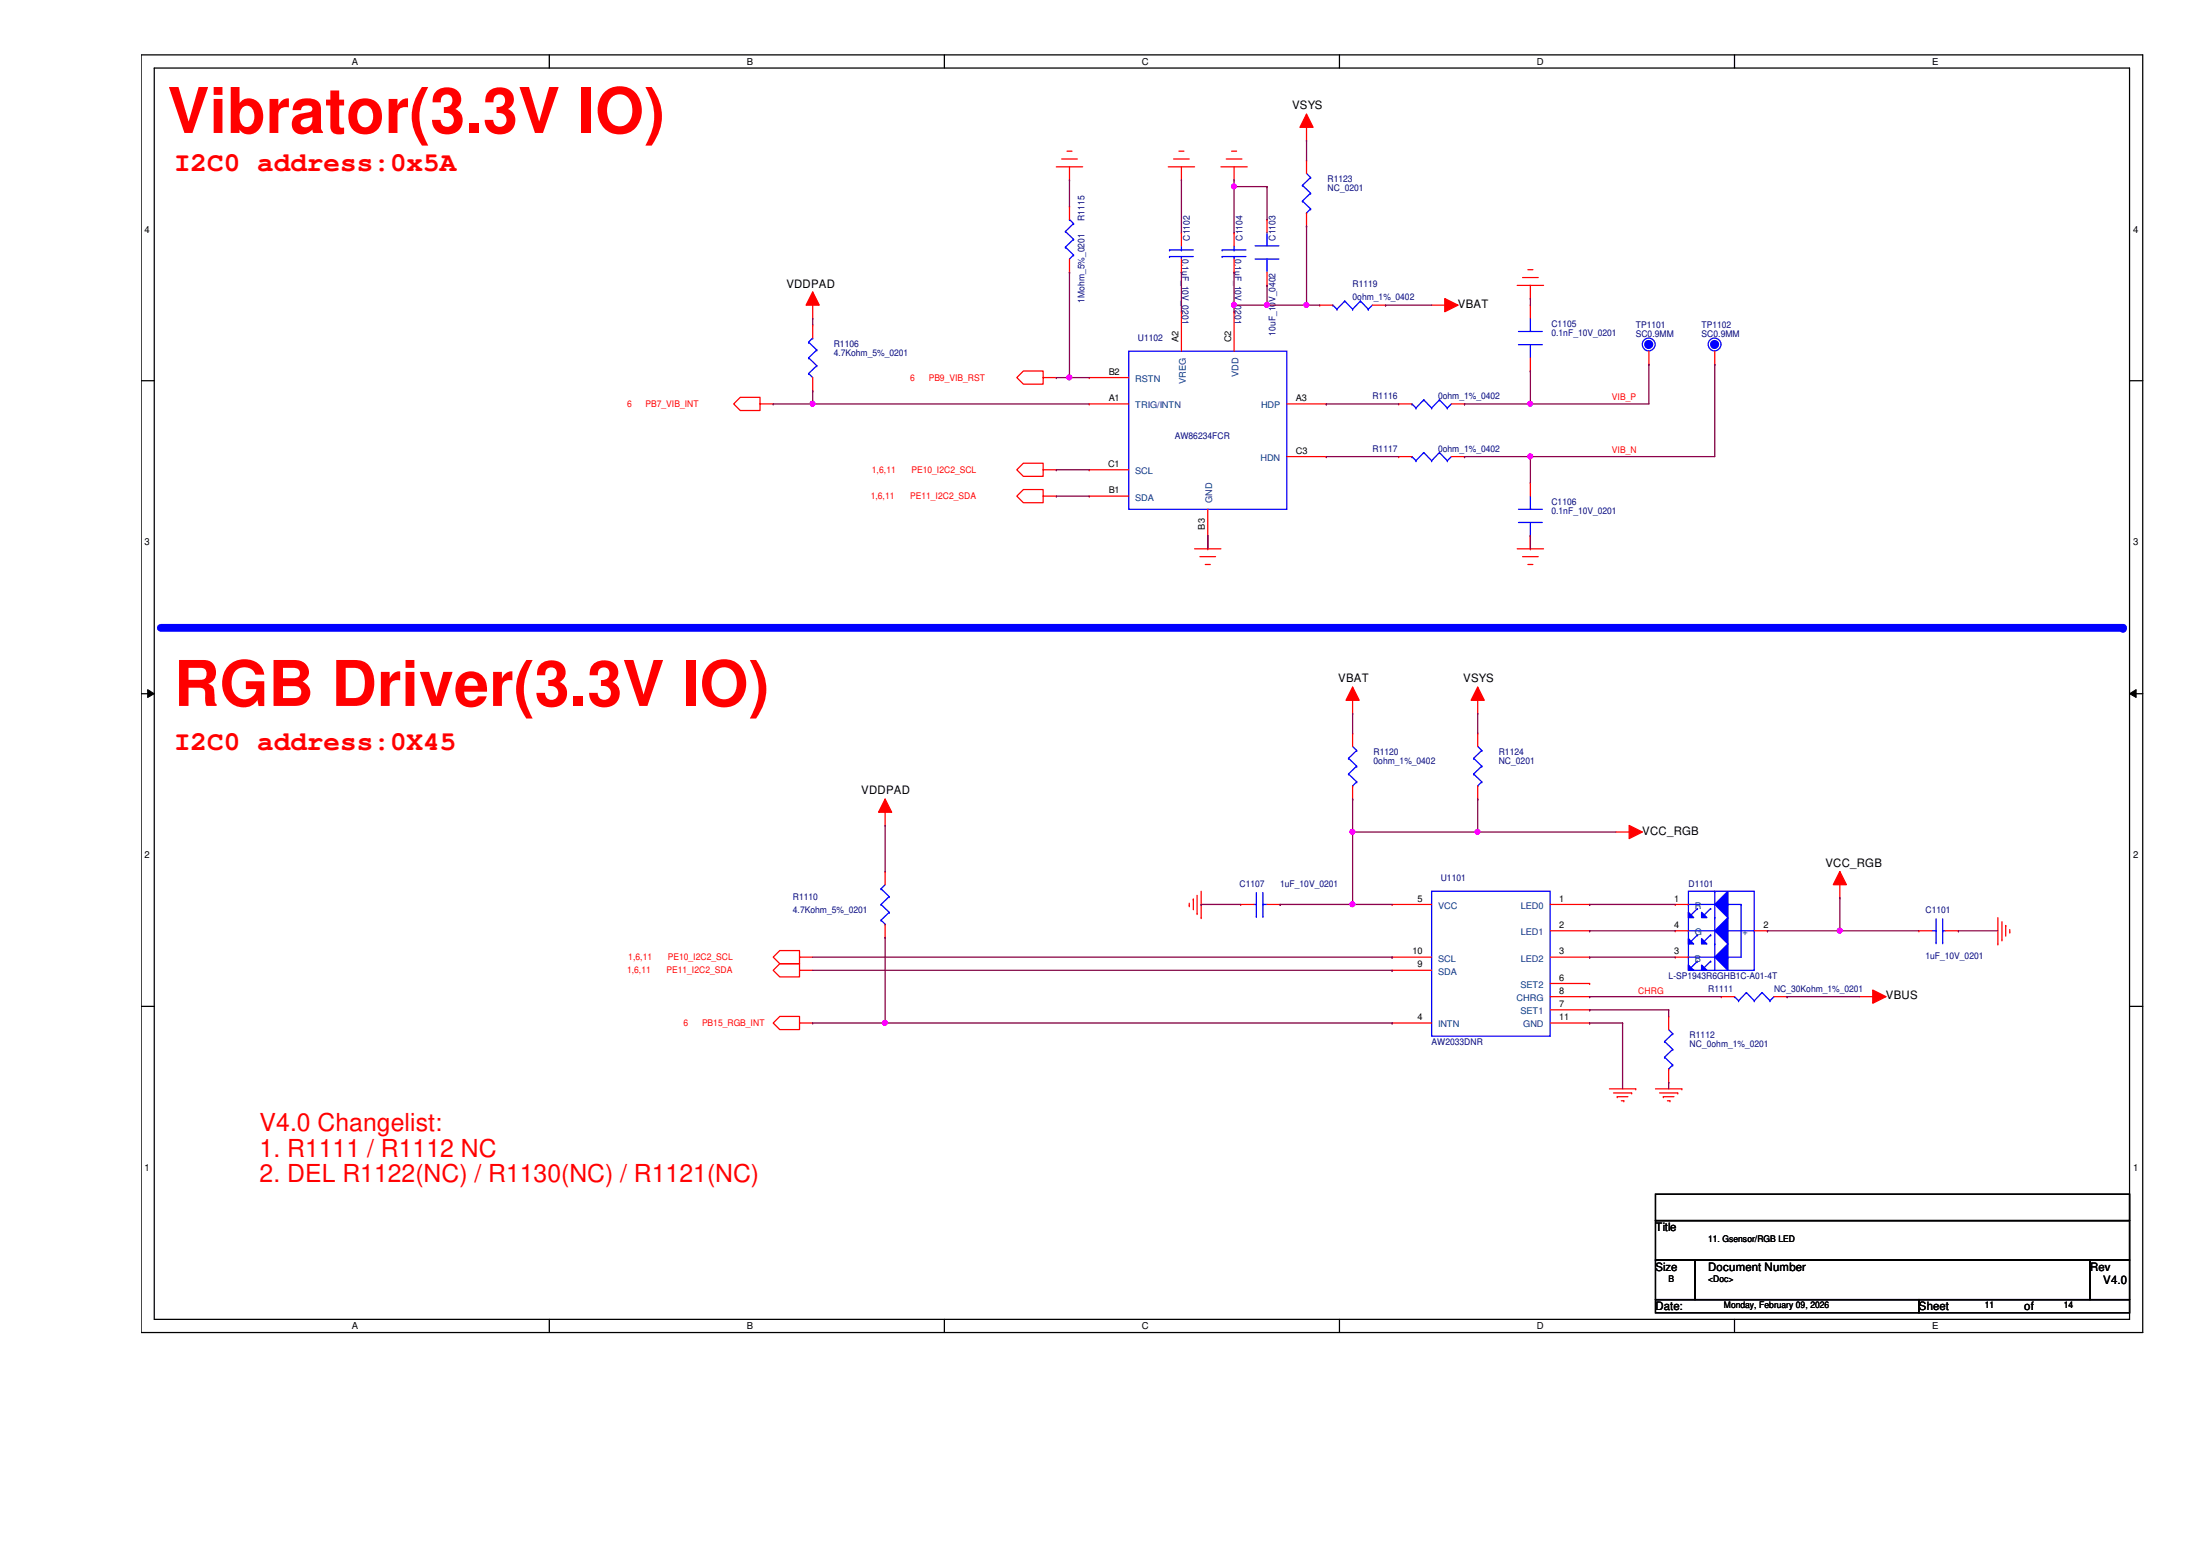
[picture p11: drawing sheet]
<svg xmlns="http://www.w3.org/2000/svg" width="297mm" height="210mm" viewBox="0 0 297 210" stroke-linecap="round" stroke-linejoin="round" font-family="sans-serif">
<path d="M19.1 7.4h270.2v172.5h-270.2zM20.8 9.2h266.7v168.9h-266.7z" fill="none" stroke="#000" stroke-width=".17"/>
<g fill="#fff">
<path d="M47.5 7.6h.8v1.4h-.8z"/>
<path d="M47.5 178.3h.8v1.4h-.8z"/>
</g>
<path d="M74.2 7.4v1.8M74.2 178.1v1.8" fill="none" stroke="#000" stroke-width=".17"/>
<g fill="#fff">
<path d="M100.8 7.6h.8v1.4h-.8z"/>
<path d="M100.8 178.3h.8v1.4h-.8z"/>
</g>
<path d="M127.5 7.4v1.8M127.5 178.1v1.8" fill="none" stroke="#000" stroke-width=".17"/>
<g fill="#fff">
<path d="M154.2 7.6h.9v1.4h-.9z"/>
<path d="M154.2 178.3h.9v1.4h-.9z"/>
</g>
<path d="M180.8 7.4v1.8M180.8 178.1v1.8" fill="none" stroke="#000" stroke-width=".17"/>
<g fill="#fff">
<path d="M207.5 7.6h.9v1.4h-.9z"/>
<path d="M207.5 178.3h.9v1.4h-.9z"/>
</g>
<path d="M234.2 7.4v1.8M234.2 178.1v1.8" fill="none" stroke="#000" stroke-width=".17"/>
<g fill="#fff">
<path d="M260.9 7.6h.8v1.4h-.8z"/>
<path d="M260.9 178.3h.8v1.4h-.8z"/>
<path d="M19.5 30.3h.7v1.4h-.7z"/>
<path d="M288 30.3h.7v1.4h-.7z"/>
<path d="M19.5 72.5h.7v1.4h-.7z"/>
<path d="M288 72.5h.7v1.4h-.7z"/>
</g>
<path d="M19.1 51.4h1.7M287.5 51.4h1.8" fill="none" stroke="#000" stroke-width=".17"/>
<g fill="#fff">
<path d="M19.5 114.7h.7v1.4h-.7z"/>
<path d="M288 114.7h.7v1.4h-.7z"/>
</g>
<path d="M19.1 93.6h1.7M287.5 93.6h1.8" fill="none" stroke="#000" stroke-width=".17"/>
<path d="M19.9 93.1l.9 .5-.9 .5zM287.5 93.6l.9-.5v1z" fill="#000"/>
<path d="M19.9 93.1l.9 .5-.9 .5zM287.5 93.6l.9-.5v1z" fill="none" stroke="#000" stroke-width=".14"/>
<g fill="#fff">
<path d="M19.5 156.9h.7v1.4h-.7z"/>
<path d="M288 156.9h.7v1.4h-.7z"/>
</g>
<path d="M19.1 135.8h1.7M287.5 135.8h1.8" fill="none" stroke="#000" stroke-width=".17"/>
<path d="M21.7 84.8h264.9" fill="none" stroke="#00f" stroke-width="1.1"/>
<circle cx="286.6" cy="84.8" r=".53" fill="#00f"/>
<g fill="none" stroke="#f00" stroke-width=".17">
<path d="M142.6 22.5h3.6M143.3 21.5h2.2M144.1 20.4h.6M144.4 22.5v1.8M157.7 22.5h3.6M158.5 21.5h2.1M159.2 20.4h.7M159.5 22.5v1.8M164.8 22.5h3.6M165.6 21.5h2.1M166.3 20.4h.7M166.6 22.5v1.8"/>
<path d="M204.9 38.5h3.5M205.6 37.5h2.1M206.3 36.4h.7M206.6 38.5v1.8M161.3 74.1h3.5M162 75.1h2.1M162.7 76.2h.7M163.1 72.3v1.8M204.9 74.1h3.5M205.6 75.1h2.1M206.3 76.2h.7M206.6 72.3v1.8"/>
</g>
<path d="M195.1 40.3l1.8 .9-1.8 .9z" fill="#f00"/>
<path d="M193.3 41.2h3.6M195.1 40.3l1.8 .9-1.8 .9zM269.7 127.4h.1M269.7 123.9v3.5M270.3 126.9h.1M270.3 124.4v2.5M270.8 124.9h.1M270.8 124.9v1.5M271.4 125.8h.1M271.4 125.5v.3" fill="none" stroke="#f00" stroke-width=".17"/>
<path d="M248.4 117.6l.9 1.8h-1.8z" fill="#f00"/>
<path d="M248.4 117.6l.9 1.8h-1.8zM248.4 117.6v3.6" fill="none" stroke="#f00" stroke-width=".17"/>
<path d="M252.9 133.6l1.7 .9-1.7 .9z" fill="#f00"/>
<path d="M251.1 134.5h3.5M252.9 133.6l1.7 .9-1.7 .9z" fill="none" stroke="#f00" stroke-width=".17"/>
<path d="M182.6 92.8l.9 1.7h-1.8z" fill="#f00"/>
<path d="M182.6 92.8l.9 1.7h-1.8zM182.6 92.8v3.5" fill="none" stroke="#f00" stroke-width=".17"/>
<path d="M119.5 107.9l.9 1.7h-1.8z" fill="#f00"/>
<g fill="none" stroke="#f00" stroke-width=".17">
<path d="M119.5 107.9l.9 1.7h-1.8zM119.5 107.9v3.5M160.6 122.3h.1M160.6 121.9v.4M161.1 121.4h.1M161.1 121.4v1.4M161.6 123.3h.1M161.6 120.9v2.4M162.2 123.9h.1M162.2 120.3v3.6M217.3 147h3.6M217.8 147.5h2.5"/>
<path d="M218.4 148h.1M218.4 148h1.4M218.9 148.6h.3M219.2 148.6h.1M220.3 147.5h.1M220.9 147h.1M223.5 147h3.6M224.1 147.5h2.4M224.6 148h.1M224.6 148h1.4M225.1 148.6h.4M225.5 148.6h.1"/>
<path d="M226.5 147.5h.1M227.1 147h.1"/>
</g>
<path d="M220 111.4l1.7 .9-1.7 .9z" fill="#f00"/>
<path d="M218.2 112.3h3.5M220 111.4l1.7 .9-1.7 .9z" fill="none" stroke="#f00" stroke-width=".17"/>
<path d="M176.4 15.4l.9 1.8h-1.8z" fill="#f00"/>
<path d="M176.4 15.4l.9 1.8h-1.8zM176.4 15.4v3.6" fill="none" stroke="#f00" stroke-width=".17"/>
<path d="M199.5 92.8l.9 1.7h-1.8z" fill="#f00"/>
<path d="M199.5 92.8l.9 1.7h-1.8zM199.5 92.8v3.5" fill="none" stroke="#f00" stroke-width=".17"/>
<path d="M109.7 39.4l.9 1.8h-1.8z" fill="#f00"/>
<path d="M109.7 39.4l.9 1.8h-1.8zM109.7 39.4v3.6M102.6 54.5v.9h-2.7l-.8-.9 .8-.9h2.7v.9h1.8M140.8 51v.9h-2.6l-.9-.9 .9-.9h2.6v.9h1.8M140.8 63.4v.9h-2.6l-.9-.9 .9-.9h2.6v.9h1.8M140.8 67v.9h-2.6l-.9-.9 .9-.9h2.6v.9h1.8M108 129.2v.9h-2.7l-.9-.9 .9-.9h2.7v.9h1.7M108 131v.9h-2.7l-.9-.9 .9-.9h2.7v.9h1.7M108 138.1v.9h-2.7l-.9-.9 .9-.9h2.7v.9h1.7" fill="none" stroke="#f00" stroke-width=".17"/>
<path d="M223.5 161.2h64v3.6h-64zM223.5 164.8h64v5.3h-64zM223.5 170.1h5.4v5.3h-5.4zM223.5 175.4h35.6v1.8h-35.6zM228.9 170.1h53.3v5.3h-53.3zM259.1 175.4h28.4v1.8h-28.4zM282.2 170.1h5.3v5.3h-5.3z" fill="none" stroke="#000" stroke-width=".17"/>
<path d="M231.5 129.2l1.8-1.8v3.6z" fill="#00f"/>
<path d="M231.5 129.2l1.8-1.8v3.6z" fill="none" stroke="#00f" stroke-width=".17"/>
<path d="M229.7 130.3l.8 .7h-.8z" fill="#00f"/>
<g fill="none" stroke="#00f" stroke-width=".17">
<path d="M228 129.2h.1M228 125.6h.1M228 129.2h3.5M228 125.6h3.5M229.7 130.3l.8 .7h-.8zM231 129.8h.1M231 126.2h.1M231 129.8l-.9 .8M231 126.2l-.9 .9M231.5 127.4h.1M231.5 123.9h.1M231.5 123.9v7.1"/>
<path d="M233.3 129.2h.1M233.3 125.6h.1M233.3 129.2h1.8M233.3 125.6h1.8"/>
</g>
<path d="M231.5 125.6l1.8-1.7v3.5z" fill="#00f"/>
<path d="M228 122.1h.1M228 122.1h3.5M231 122.6h.1M231 122.6l-.9 .9M231.5 125.6l1.8-1.7v3.5zM231.5 120.3h.1M231.5 120.3v3.6M233.3 122.1h.1M233.3 122.1h1.8" fill="none" stroke="#00f" stroke-width=".17"/>
<path d="M231.5 122.1l1.8-1.8v3.6z" fill="#00f"/>
<path d="M231.5 122.1l1.8-1.8v3.6z" fill="none" stroke="#00f" stroke-width=".17"/>
<path d="M229.7 126.7l.8 .7h-.8z" fill="#00f"/>
<path d="M229.7 126.7l.8 .7h-.8z" fill="none" stroke="#00f" stroke-width=".17"/>
<path d="M229.7 123.1l.8 .8h-.8z" fill="#00f"/>
<path d="M229.7 123.1l.8 .8h-.8z" fill="none" stroke="#00f" stroke-width=".17"/>
<path d="M228 126.7l.7 .7h-.7z" fill="#00f"/>
<path d="M228 126.7l.7 .7h-.7z" fill="none" stroke="#00f" stroke-width=".17"/>
<path d="M228 123.1l.7 .8h-.7z" fill="#00f"/>
<path d="M228 123.1l.7 .8h-.7z" fill="none" stroke="#00f" stroke-width=".17"/>
<path d="M228 130.3l.7 .7h-.7z" fill="#00f"/>
<g fill="none" stroke="#00f" stroke-width=".17">
<path d="M143.8 33.4h.1M143.8 31.2h.1M143.8 33.4l1.1 1M143.8 31.2l1.1 1.1M144.4 29.6h.1M144.4 29.6l.5 .6M144.9 34.4h.1M144.9 32.3h.1M144.9 30.2h.1M144.9 34.4l-.5 .6M144.9 32.3l-1.1 1.1M144.9 30.2l-1.1 1"/>
<path d="M157.9 33.7h.1M157.9 34.6h.1M157.9 33.7h3.2M157.9 34.6h3.2M159.5 34.6h.1M159.5 33.7h.1M159.5 33.2v.5M159.5 34.6v.4M175.9 25h.1M175.9 27.1h.1M175.9 25l1.1 1.1M175.9 27.1l1.1 1.1"/>
<path d="M176.4 28.7h.1M176.4 23.4l.6 .6M177 24h.1M177 26.1h.1M177 28.2h.1M177 24l-1.1 1M177 26.1l-1.1 1M177 28.2l-.6 .5M109.2 50.4h.1M109.2 48.3h.1M109.2 46.2h.1M109.2 50.4l.5 .6"/>
<path d="M109.2 48.3l1.1 1.1M109.2 46.2l1.1 1M109.7 45.6h.1M109.7 45.6l-.5 .6M110.3 49.4h.1M110.3 47.2h.1M110.3 49.4l-1.1 1M110.3 47.2l-1.1 1.1M152.4 47.4h21.3v21.3h-21.3zM180 41.2h.1M180 41.2l.5 .5M180.5 41.7h.1"/>
<path d="M181.6 40.6h.1M181.6 40.6l1 1.1M181.6 40.6l-1.1 1.1M182.6 41.7h.1M183.7 40.6h.1M183.7 40.6l1 1.1M183.7 40.6l-1.1 1.1M184.7 41.7h.1M185.3 41.2l-.6 .5M190.6 54.5h.1M190.6 54.5l.6 .6M191.2 55.1h.1"/>
<path d="M192.2 54h.1M192.2 54l1.1 1.1M192.2 54l-1 1.1M193.3 55.1h.1M194.4 54h.1M194.4 54l1 1.1M194.4 54l-1.1 1.1M195.4 55.1h.1M196 54.5l-.6 .6M205 44.7h3.2M205 46.5h3.2M206.6 43v1.7"/>
<path d="M206.6 46.5v1.8M190.6 61.6h.1M190.6 61.6l.6 .6M191.2 62.2h.1M192.2 61.1h.1M192.2 61.1l1.1 1.1M192.2 61.1l-1 1.1M193.3 62.2h.1M194.4 61.1h.1M194.4 61.1l1 1.1M194.4 61.1l-1.1 1.1M195.4 62.2h.1"/>
<path d="M196 61.6l-.6 .6M119 120h.1M119 120l1.1 1M119.5 119.4l-.5 .6M182.1 102.4h.1M182.1 104.5h.1M182.1 102.4l1.1 1M182.1 104.5l1.1 1M182.6 106.1h.1M182.6 100.8l.6 .5M183.2 101.3h.1M183.2 103.4h.1"/>
<path d="M183.2 105.5h.1M183.2 101.3l-1.1 1.1M183.2 103.4l-1.1 1.1M183.2 105.5l-.6 .6M199 102.4h.1M199 104.5h.1M199 102.4l1.1 1M199 104.5l1.1 1M199.5 106.1h.1M199.5 100.8l.6 .5M200.1 101.3h.1M200.1 103.4h.1"/>
<path d="M200.1 105.5h.1M200.1 101.3l-1.1 1.1M200.1 103.4l-1.1 1.1M200.1 105.5l-.6 .6M119 122.1h.1M119 124.2h.1M119 122.1l1.1 1M119 124.2l.5 .6M119.5 124.8h.1M120.1 121h.1M120.1 123.1h.1M120.1 121l-1.1 1.1"/>
<path d="M120.1 123.1l-1.1 1.1M169.3 122.1h.3M169.6 122.1h.1M169.6 123.7h.1M169.6 120.5v3.2M170.5 123.7h.1M170.5 122.1h.1M170.5 122.1h.6M170.5 120.5v3.2M228 130.3l.7 .7h-.7zM228 120.3h8.9v10.7h-8.9zM229.2 129.8h.1"/>
<path d="M229.2 126.2h.1M229.2 122.6h.1M229.2 129.8l-.9 .8M229.2 126.2l-.9 .9M229.2 122.6l-.9 .9M235.1 122.1h.1M235.1 122.1v7.1M235.1 125.6h1.8M236.9 125.6h.1M260.9 125.6h.5M261.4 127.3h.1M261.4 125.6h.1"/>
<path d="M261.4 124v3.3M262.3 125.6h.1M262.3 127.3h.1M262.3 125.6h.3M262.3 124v3.3"/>
</g>
<g fill="none" stroke="#f00" stroke-width=".17">
<path d="M144.4 36.7h.1M144.4 27.9h.1M144.4 27.9v1.7M144.4 35v1.7M159.5 36.7h.1M159.5 31.4h.1M159.5 31.4v1.8M159.5 35v1.7M176.4 21.6h.1M176.4 30.5h.1M176.4 21.6v1.8M176.4 28.7v1.8"/>
<path d="M109.7 52.7h.1M109.7 43.9h.1M109.7 43.9v1.7M109.7 51v1.7M147.1 51h.1M147.1 54.5h.1M147.1 51h5.3M147.1 54.5h5.3M159.5 42.1h.1M159.5 42.1v5.3M166.6 42.1h.1M166.6 42.1v5.3"/>
<path d="M173.7 54.5h5.4M178.2 41.2h.1M178.2 41.2h1.8M179.1 54.5h.1M185.3 41.2h1.8M187.1 41.2h.1M188.8 54.5h.1M188.8 54.5h1.8M196 54.5h1.7M197.7 54.5h.1M206.6 41.2h.1M206.6 50.1h.1"/>
<path d="M206.6 41.2v1.8M206.6 48.3v1.8M147.1 63.4h.1M147.1 67h.1M147.1 63.4h5.3M147.1 67h5.3M163.1 74.1h.1M163.1 68.7v5.4M173.7 61.6h5.4M179.1 61.6h.1M188.8 61.6h.1M188.8 61.6h1.8"/>
<path d="M196 61.6h1.7M197.7 61.6h.1M182.6 99h.1M182.6 99v1.8M199.5 99h.1M199.5 99v1.8M119.5 117.6h.1M119.5 117.6v1.8M182.6 107.9h.1M182.6 106.1v1.8M199.5 107.9h.1M199.5 106.1v1.8"/>
<path d="M119.5 126.5h.1M119.5 124.8v1.7M167.5 122.1h.1M167.5 122.1h1.8M171.1 122.1h1.7M172.8 122.1h.1M226.2 125.6h.1M226.2 129.2h.1M226.2 122.1h.1M226.2 125.6h1.8M226.2 129.2h1.8M226.2 122.1h1.8"/>
<path d="M236.9 125.6h1.7M238.6 125.6h.1M259.1 125.6h.1M259.1 125.6h1.8M262.6 125.6h1.8M264.4 125.6h.1"/>
</g>
<circle cx="231.5" cy="46.5" r=".54" fill="#00f"/>
<g fill="none" stroke="#00f" stroke-width=".17">
<path d="M165 33.7h.1M165 34.6h.1M165 33.7h3.2M165 34.6h3.2M166.6 34.6h.1M166.6 33.7h.1M166.6 33.2v.5M166.6 34.6v.4M169.5 35h3.2M169.5 33.2h3.2M171.1 31.4v1.8M171.1 35v1.7"/>
<path d="M205 68.7h3.2M205 70.5h3.2M206.6 67v1.7M206.6 70.5v1.8M193.3 120.3h16v19.6h-16zM225.3 139l.5 .5M225.8 139.5h.1M225.8 139.5l-1.1 1.1M234.2 134.5h.1M234.2 134.5l.5 .6M234.7 135.1h.1M235.8 134h.1"/>
<path d="M235.8 134l1.1 1.1M235.8 134l-1.1 1.1M236.9 135.1h.1M237.9 134h.1M237.9 134l1.1 1.1M237.9 134l-1 1.1M239 135.1h.1M239.5 134.5l-.5 .6M224.7 140.6h.1M224.7 142.7h.1M224.7 140.6l1.1 1M224.7 142.7l1.1 1.1"/>
<path d="M225.3 144.3h.1M225.8 141.6h.1M225.8 143.8h.1M225.8 141.6l-1.1 1.1M225.8 143.8l-.5 .5"/>
<circle cx="231.5" cy="46.5" r=".54"/>
<circle cx="231.5" cy="46.5" r=".87"/>
</g>
<g fill="none" stroke="#f00" stroke-width=".17">
<path d="M166.6 36.7h.1M166.6 31.4h.1M166.6 31.4v1.8M166.6 35v1.7M171.1 38.5h.1M171.1 29.6h.1M171.1 29.6v1.8M171.1 36.7v1.8M231.5 49.2h.1M231.5 47.4v1.8M206.6 65.2h.1M206.6 74.1h.1"/>
<path d="M206.6 65.2v1.8M206.6 72.3v1.8M188 138.1h.1M188 122.1h.1M188 131h.1M188 129.2h.1M188 138.1h5.3M188 129.2h5.3M188 122.1h5.3M188 131h5.3M209.3 134.5h5.3M209.3 138.1h5.3"/>
<path d="M209.3 129.2h5.3M209.3 122.1h5.3M209.3 125.6h5.3M209.3 132.8h5.3M209.3 136.3h5.3M214.6 129.2h.1M214.6 122.1h.1M214.6 125.6h.1M214.6 132.8h.1M214.6 136.3h.1M214.6 134.5h.1M214.6 138.1h.1"/>
<path d="M225.3 137.2h.1M225.3 137.2v1.8M232.4 134.5h.1M232.4 134.5h1.8M239.5 134.5h1.8M241.3 134.5h.1M225.3 146.1h.1M225.3 144.3v1.8"/>
</g>
<circle cx="222.6" cy="46.5" r=".54" fill="#00f"/>
<g fill="none" stroke="#00f" stroke-width=".17">
<circle cx="222.6" cy="46.5" r=".54"/>
<circle cx="222.6" cy="46.5" r=".87"/>
</g>
<path d="M222.6 49.2h.1M222.6 47.4v1.8" fill="none" stroke="#f00" stroke-width=".17"/>
<path d="M109.7 54.5h.1M109.7 54.5h37.4M142.6 67h.1M142.6 63.4h.1M142.6 67h4.5M142.6 63.4h4.5" fill="none" stroke="#800040" stroke-width=".17"/>
<circle cx="109.7" cy="54.5" r=".32" fill="#f0f"/>
<circle cx="109.7" cy="54.5" r=".32" fill="none" stroke="#f0f" stroke-width=".17"/>
<path d="M171.1 41.2h.1M171.1 41.2h5.3M179.1 54.5h.1M179.1 54.5h9.7M179.1 61.6h.1M179.1 61.6h9.7" fill="none" stroke="#800040" stroke-width=".17"/>
<circle cx="171" cy="41.2" r=".32" fill="#f0f"/>
<circle cx="171" cy="41.2" r=".32" fill="none" stroke="#f0f" stroke-width=".17"/>
<path d="M144.4 24.3h.1M144.4 24.3v3.6M142.6 51h.1M142.6 51h4.5M144.4 51h.1" fill="none" stroke="#800040" stroke-width=".17"/>
<circle cx="144.4" cy="50.9" r=".32" fill="#f0f"/>
<circle cx="144.4" cy="50.9" r=".32" fill="none" stroke="#f0f" stroke-width=".17"/>
<path d="M144.4 36.7h.1M144.4 36.7v14.3M159.5 24.3h.1M159.5 36.7h.1M159.5 24.3v7.1M159.5 36.7v5.4M166.6 36.7h.1M166.6 24.3h.1M166.6 24.3v.9M166.6 36.7v5.4M166.6 41.2h.1" fill="none" stroke="#800040" stroke-width=".17"/>
<circle cx="166.6" cy="41.2" r=".32" fill="#f0f"/>
<circle cx="166.6" cy="41.2" r=".32" fill="none" stroke="#f0f" stroke-width=".17"/>
<path d="M166.6 25.2h.1M166.6 25.2v6.2M171.1 38.5h.1M171.1 38.5v2.7h-4.5M166.6 41.2h.1" fill="none" stroke="#800040" stroke-width=".17"/>
<circle cx="166.6" cy="25.2" r=".32" fill="#f0f"/>
<circle cx="166.6" cy="25.2" r=".32" fill="none" stroke="#f0f" stroke-width=".17"/>
<path d="M166.6 25.2h.1M166.6 25.2h4.5M171.1 25.2h.1M171.1 25.2v4.4M197.7 54.5h.1M197.7 54.5h8.9M197.7 61.6h.1M197.7 61.6h33.8M206.6 61.6h.1" fill="none" stroke="#800040" stroke-width=".17"/>
<circle cx="206.6" cy="61.6" r=".32" fill="#f0f"/>
<circle cx="206.6" cy="61.6" r=".32" fill="none" stroke="#f0f" stroke-width=".17"/>
<path d="M206.6 54.5h.1M206.6 50.1h.1M206.6 50.1v4.4M206.6 54.5h16M206.6 61.6h.1M206.6 61.6v3.6" fill="none" stroke="#800040" stroke-width=".17"/>
<circle cx="206.6" cy="54.5" r=".32" fill="#f0f"/>
<circle cx="206.6" cy="54.5" r=".32" fill="none" stroke="#f0f" stroke-width=".17"/>
<path d="M206.6 40.3h.1M206.6 40.3v.9M248.4 125.6h.1M248.4 125.6h10.7M264.4 125.6h.1M264.4 125.6h5.3" fill="none" stroke="#800040" stroke-width=".17"/>
<circle cx="248.4" cy="125.6" r=".32" fill="#f0f"/>
<circle cx="248.4" cy="125.6" r=".32" fill="none" stroke="#f0f" stroke-width=".17"/>
<path d="M119.5 111.4h.1M119.5 111.4v6.2M109.7 129.2h78.3M109.7 131h78.3M119.5 126.5h.1M119.5 126.5v11.6h68.5M188 129.2h.1M188 131h.1M188 138.1h.1" fill="none" stroke="#800040" stroke-width=".17"/>
<circle cx="119.5" cy="138.1" r=".32" fill="#f0f"/>
<circle cx="119.5" cy="138.1" r=".32" fill="none" stroke="#f0f" stroke-width=".17"/>
<g fill="none" stroke="#800040" stroke-width=".17">
<path d="M187.1 41.2h.1M187.1 41.2h6.2M222.6 49.2h.1M222.6 49.2v5.3M163.1 72.3h.1M163.1 72.3v1.8M206.6 72.3h.1M206.6 72.3v1.8M182.6 96.3h.1M182.6 96.3v2.7M182.6 107.9h.1M182.6 107.9v4.4h16.9"/>
<path d="M199.5 112.3h.1M109.7 138.1h.1M109.7 138.1h9.8M162.2 122.1h.1M162.2 122.1h5.3M172.8 122.1h.1M172.8 122.1h15.2M182.6 122.1h.1M214.6 138.1h.1M214.6 122.1h.1M214.6 125.6h.1M214.6 129.2h.1"/>
<path d="M214.6 136.3h.1M214.6 134.5h.1M214.6 138.1h4.5M214.6 122.1h11.6M214.6 125.6h11.6M214.6 129.2h11.6M214.6 136.3h10.7M214.6 134.5h17.8M219.1 138.1h.1M219.1 138.1v8.9M225.3 136.3h.1M225.3 136.3v.9"/>
<path d="M238.6 125.6h.1M241.3 134.5h.1M241.3 134.5h9.8M248.4 121.2h.1M248.4 121.2v4.4h-9.8M225.3 146.1h.1M225.3 146.1v.9"/>
</g>
<circle cx="182.6" cy="112.3" r=".32" fill="#f0f"/>
<circle cx="182.6" cy="112.3" r=".32" fill="none" stroke="#f0f" stroke-width=".17"/>
<circle cx="199.5" cy="112.3" r=".32" fill="#f0f"/>
<circle cx="199.5" cy="112.3" r=".32" fill="none" stroke="#f0f" stroke-width=".17"/>
<path d="M182.6 112.3h.1M182.6 112.3v9.8" fill="none" stroke="#800040" stroke-width=".17"/>
<circle cx="182.6" cy="122.1" r=".32" fill="#f0f"/>
<circle cx="182.6" cy="122.1" r=".32" fill="none" stroke="#f0f" stroke-width=".17"/>
<path d="M176.4 30.5h.1M176.4 30.5v10.7M176.4 41.2h.1M176.4 41.2h1.8" fill="none" stroke="#800040" stroke-width=".17"/>
<circle cx="176.4" cy="41.2" r=".32" fill="#f0f"/>
<circle cx="176.4" cy="41.2" r=".32" fill="none" stroke="#f0f" stroke-width=".17"/>
<g fill="none" stroke="#800040" stroke-width=".17">
<path d="M176.4 19h.1M176.4 19v2.6M104.4 54.5h.1M109.7 43h.1M109.7 52.7h.1M109.7 52.7v1.8h-5.3M109.7 43v.9M231.5 49.2h.1M231.5 49.2v12.4M199.5 96.3h.1M199.5 96.3v2.7M199.5 107.9h.1"/>
<path d="M199.5 112.3h.1M199.5 107.9v4.4M199.5 112.3h18.7"/>
</g>
<circle cx="109.7" cy="54.5" r=".32" fill="#f0f"/>
<circle cx="109.7" cy="54.5" r=".32" fill="none" stroke="#f0f" stroke-width=".17"/>
<circle cx="171" cy="41.2" r=".32" fill="#f0f"/>
<circle cx="171" cy="41.2" r=".32" fill="none" stroke="#f0f" stroke-width=".17"/>
<circle cx="144.4" cy="50.9" r=".32" fill="#f0f"/>
<circle cx="144.4" cy="50.9" r=".32" fill="none" stroke="#f0f" stroke-width=".17"/>
<circle cx="166.6" cy="41.2" r=".32" fill="#f0f"/>
<circle cx="166.6" cy="41.2" r=".32" fill="none" stroke="#f0f" stroke-width=".17"/>
<circle cx="166.6" cy="25.2" r=".32" fill="#f0f"/>
<circle cx="166.6" cy="25.2" r=".32" fill="none" stroke="#f0f" stroke-width=".17"/>
<circle cx="206.6" cy="61.6" r=".32" fill="#f0f"/>
<circle cx="206.6" cy="61.6" r=".32" fill="none" stroke="#f0f" stroke-width=".17"/>
<circle cx="206.6" cy="54.5" r=".32" fill="#f0f"/>
<circle cx="206.6" cy="54.5" r=".32" fill="none" stroke="#f0f" stroke-width=".17"/>
<circle cx="248.4" cy="125.6" r=".32" fill="#f0f"/>
<circle cx="248.4" cy="125.6" r=".32" fill="none" stroke="#f0f" stroke-width=".17"/>
<circle cx="119.5" cy="138.1" r=".32" fill="#f0f"/>
<circle cx="119.5" cy="138.1" r=".32" fill="none" stroke="#f0f" stroke-width=".17"/>
<circle cx="182.6" cy="112.3" r=".32" fill="#f0f"/>
<circle cx="182.6" cy="112.3" r=".32" fill="none" stroke="#f0f" stroke-width=".17"/>
<circle cx="199.5" cy="112.3" r=".32" fill="#f0f"/>
<circle cx="199.5" cy="112.3" r=".32" fill="none" stroke="#f0f" stroke-width=".17"/>
<circle cx="182.6" cy="122.1" r=".32" fill="#f0f"/>
<circle cx="182.6" cy="122.1" r=".32" fill="none" stroke="#f0f" stroke-width=".17"/>
<circle cx="176.4" cy="41.2" r=".32" fill="#f0f"/>
<circle cx="176.4" cy="41.2" r=".32" fill="none" stroke="#f0f" stroke-width=".17"/>
<g font-size="8.5" fill="#f00">
<text x="22.6" y="17.9">Vibrator(3.3V IO)</text>
<text x="23.5" y="95.3">RGB Driver(3.3V IO)</text>
</g>
<g font-size="3.7" fill="#f00">
<text x="23.5" y="23">I2C0 address:0x5A</text>
<text x="23.5" y="101.3">I2C0 address:0X45</text>
</g>
<g font-size="3.3" fill="#f00">
<text x="35.1" y="152.7">V4.0 Changelist:</text>
<text x="35.1" y="156.1">1. R1111 / R1112 NC</text>
<text x="35.1" y="159.6">2. DEL R1122(NC) / R1130(NC) / R1121(NC)</text>
</g>
<g font-size="1.6">
<text x="174.5" y="14.7">VSYS</text>
<text x="106.2" y="38.9">VDDPAD</text>
<text x="196.8" y="41.6">VBAT</text>
<text x="180.7" y="92.1">VBAT</text>
<text x="197.6" y="92.1">VSYS</text>
<text x="116.3" y="107.2">VDDPAD</text>
<text x="221.7" y="112.7">VCC_RGB</text>
<text x="246.5" y="117">VCC_RGB</text>
<text x="254.6" y="134.9">VBUS</text>
<text x="223.5" y="166.2">Title</text>
<text x="223.5" y="171.5">Size</text>
<text x="230.6" y="171.5">Document Number</text>
<text x="282.2" y="171.5">Rev</text>
<text x="284" y="173.3">V4.0</text>
<text x="223.5" y="176.9">Date:</text>
<text x="259.1" y="176.9">Sheet</text>
<text x="273.3" y="176.9">of</text>
</g>
<g font-size="1.3">
<text x="47.5" y="8.7">A</text>
<text x="100.8" y="8.7">B</text>
<text x="154.2" y="8.7">C</text>
<text x="207.5" y="8.7">D</text>
<text x="260.9" y="8.7">E</text>
<text x="19.5" y="31.4">4</text>
<text x="288" y="31.4">4</text>
<text x="19.5" y="73.6">3</text>
<text x="288" y="73.6">3</text>
<text x="19.5" y="115.9">2</text>
<text x="288" y="115.9">2</text>
<text x="19.5" y="158.1">1</text>
<text x="288" y="158.1">1</text>
<text x="47.5" y="179.4">A</text>
<text x="100.8" y="179.4">B</text>
<text x="154.2" y="179.4">C</text>
<text x="207.5" y="179.4">D</text>
<text x="260.9" y="179.4">E</text>
</g>
<g font-size="1.2" fill="#000080">
<text x="146.4" y="29.8" transform="rotate(-90 146.4 29.8)">R1115</text>
<text x="179.2" y="24.6">R1123</text>
<text x="179.2" y="25.8">NC_0201</text>
<text x="159.6" y="35" transform="rotate(90 159.6 35)">0.1uF_10V_0201</text>
<text x="160.7" y="32.5" transform="rotate(-90 160.7 32.5)">C1102</text>
<text x="166.7" y="35" transform="rotate(90 166.7 35)">0.1uF_10V_0201</text>
<text x="167.8" y="32.5" transform="rotate(-90 167.8 32.5)">C1104</text>
<text x="172.2" y="32.5" transform="rotate(-90 172.2 32.5)">C1103</text>
<text x="146.4" y="40.9" transform="rotate(-90 146.4 40.9)">1Mohm_5%_0201</text>
<text x="182.6" y="38.8">R1119</text>
<text x="182.6" y="40.6">0ohm_1%_0402</text>
<text x="112.6" y="46.8">R1106</text>
<text x="153.6" y="46.1">U1102</text>
<text x="172.2" y="45.3" transform="rotate(-90 172.2 45.3)">10uF_10V_0402</text>
<text x="209.5" y="44.1">C1105</text>
<text x="209.5" y="45.3">0.1nF_10V_0201</text>
<text x="220.9" y="44.3">TP1101</text>
<text x="220.9" y="45.6">SC0.9MM</text>
<text x="229.7" y="44.3">TP1102</text>
<text x="229.7" y="45.6">SC0.9MM</text>
<text x="112.6" y="48">4.7Kohm_5%_0201</text>
<text x="185.3" y="53.9">R1116</text>
<text x="194.2" y="53.9">0ohm_1%_0402</text>
<text x="158.6" y="59.2">AW86234FCR</text>
<text x="185.3" y="61">R1117</text>
<text x="194.2" y="61">0ohm_1%_0402</text>
<text x="209.5" y="68.1">C1106</text>
<text x="209.5" y="69.3">0.1nF_10V_0201</text>
<text x="185.5" y="101.9">R1120</text>
<text x="202.4" y="101.9">R1124</text>
<text x="185.5" y="103.1">0ohm_1%_0402</text>
<text x="202.4" y="103.1">NC_0201</text>
<text x="167.3" y="119.7">C1107</text>
<text x="172.8" y="119.7">1uF_10V_0201</text>
<text x="194.5" y="119">U1101</text>
<text x="228" y="119.7">D1101</text>
<text x="107.1" y="121.5">R1110</text>
<text x="107.1" y="123.2">4.7Kohm_5%_0201</text>
<text x="260" y="123.2">C1101</text>
<text x="260" y="129.5">1uF_10V_0201</text>
<text x="225.3" y="132.1">L-SP1943R6GHB1C-A01-4T</text>
<text x="230.6" y="133.9">R1111</text>
<text x="239.5" y="133.9">NC_30Kohm_1%_0201</text>
<text x="193.3" y="141">AW2033DNR</text>
<text x="228.1" y="140.1">R1112</text>
<text x="228.1" y="141.4">NC_0ohm_1%_0201</text>
</g>
<g font-size="1.2">
<text x="159.1" y="46.2" transform="rotate(-90 159.1 46.2)">A2</text>
<text x="166.2" y="46.2" transform="rotate(-90 166.2 46.2)">C2</text>
<text x="149.7" y="50.6">B2</text>
<text x="149.7" y="54.1">A1</text>
<text x="175" y="54.1">A3</text>
<text x="149.6" y="63">C1</text>
<text x="175" y="61.3">C3</text>
<text x="149.7" y="66.6">B1</text>
<text x="162.7" y="71.5" transform="rotate(-90 162.7 71.5)">B3</text>
<text x="191.4" y="121.7">5</text>
<text x="210.5" y="121.7">1</text>
<text x="210.5" y="125.3">2</text>
<text x="226.1" y="125.3">4</text>
<text x="226.1" y="121.7">1</text>
<text x="238.1" y="125.3">2</text>
<text x="190.7" y="128.8">10</text>
<text x="191.4" y="130.6">9</text>
<text x="210.5" y="128.8">3</text>
<text x="226.1" y="128.8">3</text>
<text x="191.4" y="137.7">4</text>
<text x="210.5" y="132.4">6</text>
<text x="210.5" y="135.9">7</text>
<text x="210.5" y="134.2">8</text>
<text x="210.5" y="137.7">11</text>
<text x="230.6" y="167.7">11. Gsensor/RGB LED</text>
<text x="225.3" y="173">B</text>
<text x="230.6" y="173">&lt;Doc&gt;</text>
<text x="232.7" y="176.6">Monday, February 09, 2026</text>
<text x="268" y="176.6">11</text>
<text x="278.6" y="176.6">14</text>
</g>
<g font-size="1.2" fill="#f00">
<text x="122.9" y="51.4">6</text>
<text x="125.4" y="51.4">PB9_VIB_RST</text>
<text x="217.6" y="54">VIB_P</text>
<text x="84.7" y="54.9">6</text>
<text x="87.2" y="54.9">PB7_VIB_INT</text>
<text x="117.7" y="63.8">1,6,11</text>
<text x="123.1" y="63.8">PE10_I2C2_SCL</text>
<text x="217.6" y="61.1">VIB_N</text>
<text x="117.6" y="67.4">1,6,11</text>
<text x="122.9" y="67.4">PE11_I2C2_SDA</text>
<text x="84.7" y="131.4">1,6,11</text>
<text x="84.8" y="129.6">1,6,11</text>
<text x="90" y="131.4">PE11_I2C2_SDA</text>
<text x="90.2" y="129.6">PE10_I2C2_SCL</text>
<text x="221.2" y="134.2">CHRG</text>
<text x="92.3" y="138.5">6</text>
<text x="94.8" y="138.5">PB15_RGB_INT</text>
</g>
<g font-size="1.2" fill="#004080">
<text x="153.3" y="51.6">RSTN</text>
<text x="160.1" y="51.9" transform="rotate(-90 160.1 51.9)">VREG</text>
<text x="167.2" y="50.9" transform="rotate(-90 167.2 50.9)">VDD</text>
<text x="153.3" y="55.1">TRIG/INTN</text>
<text x="170.3" y="55.1">HDP</text>
<text x="153.3" y="64">SCL</text>
<text x="170.2" y="62.2">HDN</text>
<text x="153.3" y="67.6">SDA</text>
<text x="163.7" y="67.9" transform="rotate(-90 163.7 67.9)">GND</text>
<text x="194.2" y="122.7">VCC</text>
<text x="205.4" y="122.7">LED0</text>
<text x="228.9" y="122.7">R</text>
<text x="194.2" y="131.6">SDA</text>
<text x="194.2" y="129.8">SCL</text>
<text x="205.4" y="129.8">LED2</text>
<text x="205.4" y="126.2">LED1</text>
<text x="228.9" y="126.2">G</text>
<text x="228.9" y="129.8">B</text>
<text x="235.2" y="126.2">+</text>
<text x="204.8" y="135.1">CHRG</text>
<text x="205.3" y="133.3">SET2</text>
<text x="205.3" y="136.9">SET1</text>
<text x="194.2" y="138.7">INTN</text>
<text x="205.7" y="138.7">GND</text>
</g>
</svg>
